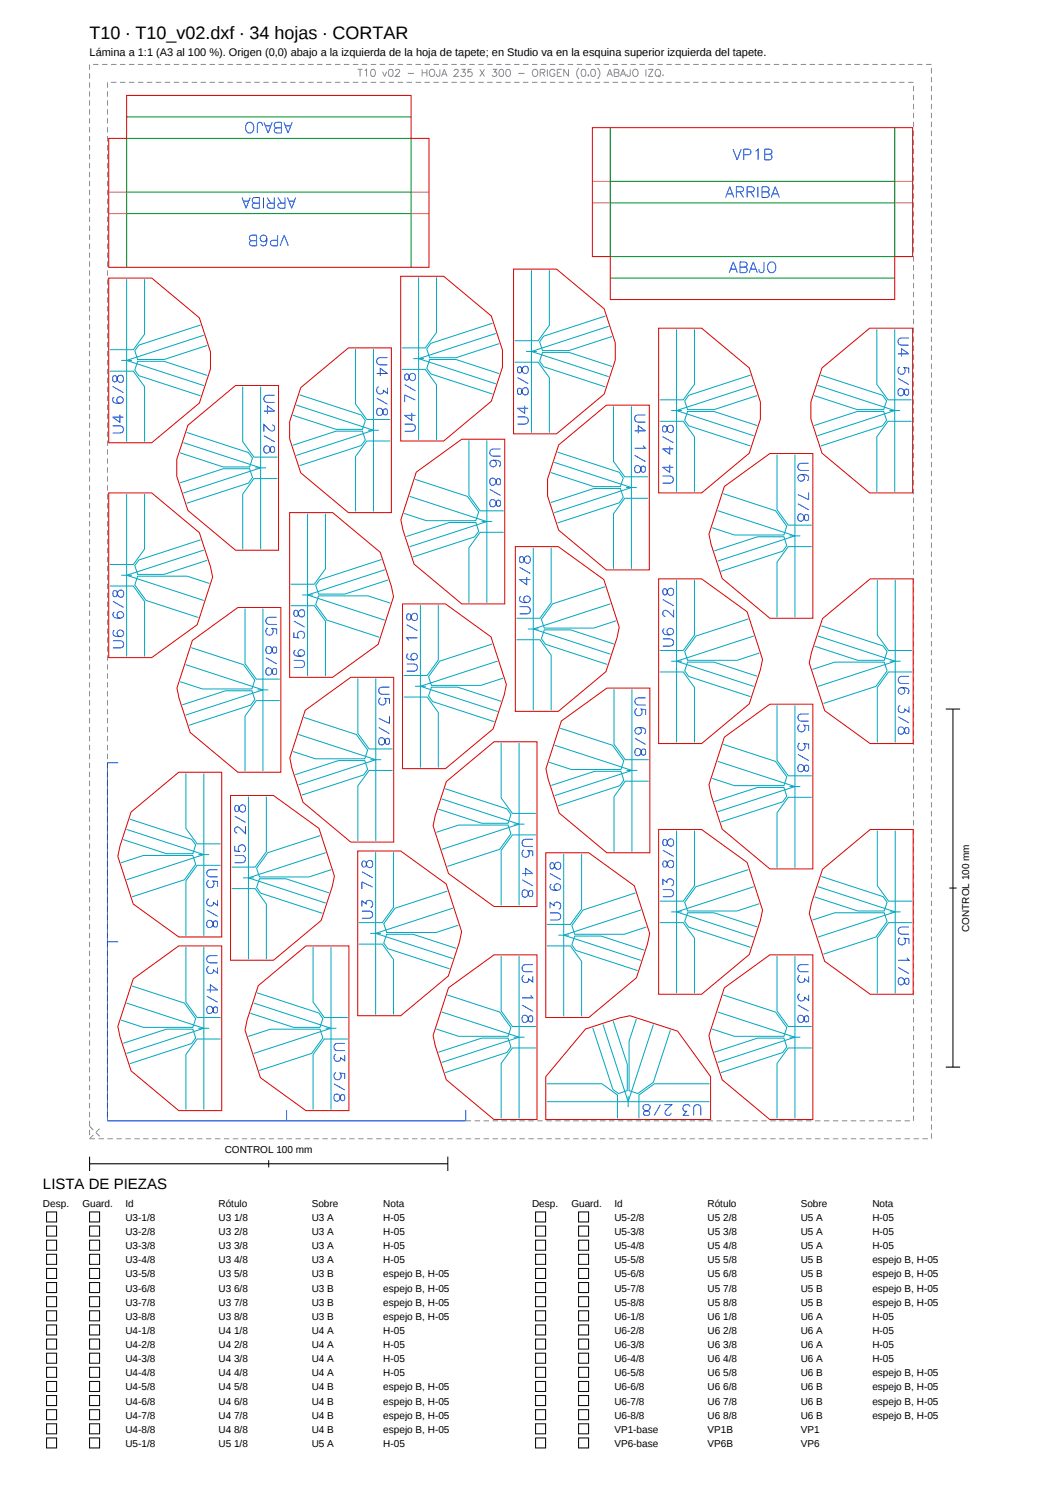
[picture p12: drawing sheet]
<svg xmlns="http://www.w3.org/2000/svg" width="297mm" height="420mm" viewBox="0 0 297 420" stroke-linecap="round" stroke-linejoin="round" font-family="sans-serif">
<path d="M25 318h235v-300h-235v300M25 318l3.5-3.5M25 314.5l3.5 3.5M30 313h225v-290h-225v290" fill="none" stroke="#8c8c8c" stroke-width=".28" stroke-dasharray="1.5 1" stroke-linecap="butt"/>
<g fill="none" stroke="#8c8c8c" stroke-width=".28">
<path d="M99.8 19.4h1.4M100.5 19.4v2M101.8 19.7l.5-.3v2M103.7 19.5a.65 .65 0 0 1 1 .2l.1 .5a.86 .86 0 0 1-.8 1.2 1.28 1.28 0 0 1-.3-1.9zM108.7 19.5a.65 .65 0 0 1 .9 .2l.1 .5a.86 .86 0 0 1-.7 1.2 1.28 1.28 0 0 1-.3-1.9zM110.4 19.8l.4-.4h.4l.3 .3-.2 .7-1 1h1.3M117.8 19.4v2M119.2 19.4v2M120.2 19.5a.94 .94 0 0 1 1.2 .9 .94 .94 0 0 1-1.2 .9l-.4-.7v-.5zM122.8 19.4l-.1 1.8-.3 .2-.4-.1-.2-.6M126.8 19.8l.4-.4h.3l.4 .3-.3 .7-.9 1h1.3M128.8 19.4h1l-.5 .7a.67 .67 0 0 1 .5 1.1 .67 .67 0 0 1-1.2-.2"/>
<path d="M131.6 19.4h-.9l-.1 .8a.71 .71 0 0 1 1.1 0 .71 .71 0 0 1-.2 1.1 .71 .71 0 0 1-1-.3M133.9 19.4l1.4 2M135.3 19.4l-1.4 2M137.5 19.4h1.1l-.6 .7a.67 .67 0 0 1 .5 1.1 .67 .67 0 0 1-1.1-.2M139.5 19.5a.65 .65 0 0 1 1 .2l.1 .5a.86 .86 0 0 1-.8 1.2 1.28 1.28 0 0 1-.3-1.9zM141.5 19.5a.65 .65 0 0 1 .9 .2l.1 .5a.86 .86 0 0 1-.8 1.2 1.28 1.28 0 0 1-.2-1.9zM149 19.5a.94 .94 0 0 1 1.1 .9 .94 .94 0 0 1-1.1 .9l-.4-.7v-.5zM152.8 19.4v2M154.9 19.8a.74 .74 0 0 0-.9-.4 .74 .74 0 0 0-.5 .7v.5a.72 .72 0 0 0 .7 .8 .72 .72 0 0 0 .7-.8h-.5M156.8 19.4h-1.3v2h1.3M158.7 19.4v2l-1.3-2v2M161.6 19a2.06 2.06 0 0 0 0 3"/>
<path d="M162.5 19.5a.65 .65 0 0 1 1 .2v.5a.86 .86 0 0 1-.7 1.2 1.28 1.28 0 0 1-.3-1.9zM165.2 19.5a.65 .65 0 0 1 .9 .2l.1 .5a.86 .86 0 0 1-.7 1.2 1.28 1.28 0 0 1-.3-1.9zM166.8 19a2.06 2.06 0 0 1 0 3M175.9 19.4l-.1 1.8-.3 .2-.3-.1-.2-.6M177 19.5a.94 .94 0 0 1 1.1 .9 .94 .94 0 0 1-1.1 .9l-.4-.7v-.5zM180.3 19.4v2M181 19.4h1.3l-1.3 2h1.3M183.3 19.5a.94 .94 0 0 1 1.1 .9 .94 .94 0 0 1-1.1 .9l-.4-.7 .1-.8zM106.8 20l.6 1.4 .5-1.4M113.8 20.5h1.7M117.8 20.3h1.4M123.3 21.4l.7-2 .8 2"/>
<path d="M123.5 20.7h1M144.7 20.5h1.7M150.8 20.3l1.1-.1 .2-.3-.1-.4-1.2-.1v2M151.5 20.3l.6 1.1M155.5 20.3h.8M164.3 21h-.2h.2l-.2 .4M169.5 21.4l.7-2 .8 2M169.7 20.7h1M171.5 20.3l1.2 .2 .1 .5-.5 .4h-.8v-2l1.2 .1v.6l-.4 .2M173.2 21.4l.7-2 .8 2M173.5 20.7h.9M183.7 21l.6 .5"/>
<path d="M185 21h.2z"/>
</g>
<g fill="none" stroke="#0040d9" stroke-width=".28">
<path d="M68.8 34.6a1.11 1.11 0 0 1 1.3-.4 1.11 1.11 0 0 1 .7 1.1 1.31 1.31 0 0 1-.3 1.4 1.31 1.31 0 0 1-1.4 .3 1.86 1.86 0 0 1-.3-2.4zM73.3 35.1a.79 .79 0 0 0-.9-1l-.4 .3-.2 .5v2.2M73.7 34.1l1.1 3 1.2-3M74.1 35.1h1.5M77.3 35.7l-.5 .2a.69 .69 0 0 0 0 1.1l1.8 .1v-3h-1.3a.79 .79 0 0 0-.8 .8 .79 .79 0 0 0 .8 .8h1.3M79.3 34.1l1.1 3 1.2-3M79.7 35.1h1.4M67.6 55.1l1.1 3 1.1-3M68 56.1h1.4M71.1 56.7l-.4 .2a.69 .69 0 0 0 0 1.1l1.7 .1v-3h-1.3a.79 .79 0 0 0-.7 .8 .79 .79 0 0 0 .7 .8h1.3M73.6 55.1v3M74.6 55.1l1 1.6"/>
<path d="M76.6 55.1v3l-1.8-.1a.69 .69 0 0 1 0-1.1l1.8-.2M77.6 55.1l1 1.6M79.6 55.1v3l-1.8-.1a.69 .69 0 0 1 0-1.1l1.8-.2M80.3 55.1l1.1 3 1.2-3M80.7 56.1h1.4M202.6 55.1l1.1-3 1.1 3M203 54.1h1.4M204.6 41.6l1.2 3 1.1-3M205.6 53.6l1.7-.2a.69 .69 0 0 0 0-1.1l-1.7-.2v3M206.6 53.6l1 1.5M207.6 43.2h1.3a.79 .79 0 0 0 .8-.8 .79 .79 0 0 0-.8-.8h-1.3v3M208.6 53.6l1.7-.2a.69 .69 0 0 0 0-1.1l-1.7-.2v3"/>
<path d="M209.6 53.6l1 1.5M210.9 42.2l.7-.6v3M211.6 52.1v3M212.7 53.6h1.3a.79 .79 0 0 1 .7 .8 .79 .79 0 0 1-.7 .7h-1.3v-3l1.7 .2a.69 .69 0 0 1 0 1.1l-.4 .2M213.5 43.1h1.3a.79 .79 0 0 1 .7 .8 .79 .79 0 0 1-.7 .7h-1.3v-3l1.7 .2a.69 .69 0 0 1 0 1.1l-.4 .2M215.3 55.1l1.1-3 1.2 3M215.7 54.1h1.4M70.3 67.2l-.4 .2a.69 .69 0 0 0 0 1.1l1.7 .1v-3h-1.3a.79 .79 0 0 0-.7 .8 .79 .79 0 0 0 .7 .8h1.3M74.5 66.6a.93 .93 0 0 1-1.3 .8 .93 .93 0 0 1-.4-1.4 .93 .93 0 0 1 1.5 .1 2.7 2.7 0 0 1-.2 2.4 .88 .88 0 0 1-1.3-.3M77.5 65.6v3h-1.3a.79 .79 0 0 1-.8-.7 .79 .79 0 0 1 .8-.8h1.3M78.2 68.6l1.1-3 1.2 3M203.6 76.1l1.1-3 1.1 3"/>
<path d="M204 75.1h1.4M206.6 74.6h1.2a.79 .79 0 0 1 .8 .8 .79 .79 0 0 1-.8 .7h-1.2v-3l1.7 .2a.69 .69 0 0 1 0 1.1l-.5 .2M209.1 76.1l1.2-3 1.1 3M209.6 75.1h1.4M213.3 73.1l-.2 2.8a.69 .69 0 0 1-1.1 0l-.2-.8M214.8 73.3a1.38 1.38 0 0 1 1.6 .5 1.38 1.38 0 0 1 0 1.6 1.1 1.1 0 0 1-1.3 .8 1.1 1.1 0 0 1-.8-1.2 1.82 1.82 0 0 1 .5-1.7zM108.2 99.9h-2.2a1.01 1.01 0 0 0-.9 1 1.01 1.01 0 0 0 .9 1h2.2M250.7 98.8h3l-2-1.4v2.1M253.7 94.4h-2.2a1.01 1.01 0 0 0-.9 1 1.01 1.01 0 0 0 .9 1h2.2M31.5 118.9h2.1a1.01 1.01 0 0 1 .9 1 1.01 1.01 0 0 1-.9 1h-2.1M31.5 107.9l3 1.7M31.6 105.1a1.13 1.13 0 0 0 .3 1.5l.6-.1 .1-.3a1.24 1.24 0 0 1 1.3-1.4 .99 .99 0 0 1 .6 1.3 .99 .99 0 0 1-1.3 .5l-.3-.3-.3-1a.61 .61 0 0 0-1-.2z"/>
<path d="M31.9 110.9a.88 .88 0 0 0-.3 1.3 2.32 2.32 0 0 0 2.7 0 .93 .93 0 0 0-.4-1.3 .93 .93 0 0 0-1.3 .6 .93 .93 0 0 0 .9 1.1M33.5 115.8v2.1l-2-1.4h3M73.7 114.8h3l-2-1.4v2.1M75.9 118.7l.5 .1 .3 .4-.2 .9a.68 .68 0 0 1-1 .1l-1.8-1.7v2M76.7 110.4h-2.2a1.01 1.01 0 0 0-.9 1 1.01 1.01 0 0 0 .9 1h2.2M105.2 104.3h3l-2-1.4v2.1M105.2 111.2l3 1.7M105.3 114.3a.9 .9 0 0 1 1-.2 .9 .9 0 0 1 .6 .8l.1 .5a.61 .61 0 0 0 1 .3 1.13 1.13 0 0 0-.3-1.5l-.5 .1-.2 .3a1.24 1.24 0 0 1-1.3 1.4l-.3-.1a1.39 1.39 0 0 1-.1-1.6zM105.7 108a1.02 1.02 0 0 0-.4 1.7 1.02 1.02 0 0 0 1.7-.3v-.4l1.2 .9v-1.6M113 118.4h2.1a1.01 1.01 0 0 1 .9 1 1.01 1.01 0 0 1-.9 1h-2.1M113 107.4l3 1.7M113.1 104.6a1.13 1.13 0 0 0 .3 1.5l.6-.1 .1-.3a1.24 1.24 0 0 1 1.3-1.4 .99 .99 0 0 1 .6 1.3 .99 .99 0 0 1-1.3 .5l-.3-.3-.3-1a.61 .61 0 0 0-1-.2z"/>
<path d="M115 115.3v2.1l-2-1.4h3M116 111.7l-3-1.4v2M144.5 116.4h2.1a1.01 1.01 0 0 1 .9 1 1.01 1.01 0 0 1-.9 1h-2.1M144.5 105.4l3 1.7M144.6 108.6a1.13 1.13 0 0 0 .3 1.5l.6-.1 .1-.3a1.24 1.24 0 0 1 1.3-1.4 .99 .99 0 0 1 .6 1.3 .99 .99 0 0 1-1.3 .5l-.3-.3-.3-1a.61 .61 0 0 0-1-.2zM144.6 102.6a1.13 1.13 0 0 0 .3 1.5l.6-.1 .1-.3a1.24 1.24 0 0 1 1.3-1.4 .99 .99 0 0 1 .6 1.3 .99 .99 0 0 1-1.3 .5l-.3-.3-.3-1a.61 .61 0 0 0-1-.2zM146.5 113.3v2.1l-2-1.4h3M180.2 115.9h-2.2a1.01 1.01 0 0 0-.9 1 1.01 1.01 0 0 0 .9 1h2.2M185.1 119.1a1.13 1.13 0 0 0 .3 1.5l.6-.1 .1-.3a1.24 1.24 0 0 1 1.3-1.4 .99 .99 0 0 1 .6 1.3 .99 .99 0 0 1-1.3 .5l-.3-.3-.3-1a.61 .61 0 0 0-1-.2zM250.7 105.7l3 1.7M250.8 108.8a.9 .9 0 0 1 1-.2 .9 .9 0 0 1 .6 .8l.1 .5a.61 .61 0 0 0 1 .3 1.13 1.13 0 0 0-.3-1.5l-.5 .1-.2 .3a1.24 1.24 0 0 1-1.3 1.4l-.3-.1a1.39 1.39 0 0 1-.1-1.6zM251.2 102.5a1.06 1.06 0 0 0-.4 1.6 1.06 1.06 0 0 0 1.6 .2 1.06 1.06 0 0 0 0-1.6l1.3 .1v1.4"/>
<path d="M73.7 121.7l3 1.7M73.8 124.8a.9 .9 0 0 1 1-.2 .9 .9 0 0 1 .6 .8l.1 .5a.61 .61 0 0 0 1 .3 1.13 1.13 0 0 0-.3-1.5l-.5 .1-.2 .3a1.24 1.24 0 0 1-1.3 1.4l-.3-.1a1.39 1.39 0 0 1-.1-1.6zM136.7 136.7l3 1.7M136.9 133.8a.9 .9 0 0 1 .9-.2 .9 .9 0 0 1 .6 .8l.2 .5a.61 .61 0 0 0 1 .3 1.13 1.13 0 0 0-.3-1.5l-.6 .1-.1 .3a1.24 1.24 0 0 1-1.3 1.4l-.3-.1a1.39 1.39 0 0 1-.1-1.6zM136.9 139.8a.9 .9 0 0 1 .9-.2 .9 .9 0 0 1 .6 .8l.2 .5a.61 .61 0 0 0 1 .3 1.13 1.13 0 0 0-.3-1.5l-.6 .1-.1 .3a1.24 1.24 0 0 1-1.3 1.4l-.3-.1a1.39 1.39 0 0 1-.1-1.6zM137.7 128.5a.93 .93 0 0 1 .8 1.3 .93 .93 0 0 1-1.4 .4 .93 .93 0 0 1 0-1.5 2.7 2.7 0 0 1 2.5 .2 .88 .88 0 0 1-.3 1.3M139.7 125.4h-2.1a1.01 1.01 0 0 0-.9 1 1.01 1.01 0 0 0 .9 1h2.1M177.2 120.3h3l-2-1.4v2.1M177.2 127.2l3 1.7M177.3 130.3a.9 .9 0 0 1 1-.2 .9 .9 0 0 1 .6 .8l.1 .5a.61 .61 0 0 0 1 .3 1.13 1.13 0 0 0-.3-1.5l-.5 .1-.2 .3a1.24 1.24 0 0 1-1.3 1.4l-.3-.1a1.39 1.39 0 0 1-.1-1.6zM179.6 124.4l.6 .8h-3M185 132.9h2.1a1.01 1.01 0 0 1 .9 1 1.01 1.01 0 0 1-.9 1h-2.1"/>
<path d="M185 121.9l3 1.7M187 129.8v2.1l-2-1.4h3M187 124.6v2.2l-2-1.5h3M223.7 132.5a.93 .93 0 0 1 .8 1.3 .93 .93 0 0 1-1.4 .4 .93 .93 0 0 1 0-1.5 2.7 2.7 0 0 1 2.5 .2 .88 .88 0 0 1-.3 1.3M225.7 129.4h-2.1a1.01 1.01 0 0 0-.9 1 1.01 1.01 0 0 0 .9 1h2.1M225.7 137.5v2l-3-1.4M145 158.4l3 1.7M145.2 155.6a1.13 1.13 0 0 0 .3 1.5l.5-.1 .2-.3a1.24 1.24 0 0 1 1.3-1.4 .99 .99 0 0 1 .5 1.3 .99 .99 0 0 1-1.3 .5l-.2-.3-.3-1a.61 .61 0 0 0-1-.2zM222.7 140.7l3 1.7M222.9 143.8a.9 .9 0 0 1 .9-.2 .9 .9 0 0 1 .6 .8l.2 .5a.61 .61 0 0 0 1 .3 1.13 1.13 0 0 0-.3-1.5l-.6 .1-.1 .3a1.24 1.24 0 0 1-1.3 1.4l-.3-.1a1.39 1.39 0 0 1-.1-1.6zM31.5 178.9h2.2a1.01 1.01 0 0 1 .8 1 1.01 1.01 0 0 1-.8 1h-2.2M31.5 167.9l3 1.7"/>
<path d="M31.7 165.1a1.13 1.13 0 0 0 .3 1.5l.5-.1 .2-.3a1.24 1.24 0 0 1 1.3-1.4 .99 .99 0 0 1 .5 1.3 .99 .99 0 0 1-1.3 .5l-.2-.3-.3-1a.61 .61 0 0 0-1-.2zM32 176.1a.88 .88 0 0 0-.3 1.2 2.32 2.32 0 0 0 2.7 0 .93 .93 0 0 0-.4-1.3 .93 .93 0 0 0-1.3 .6 .93 .93 0 0 0 .8 1.2M32 170.9a.88 .88 0 0 0-.3 1.3 2.32 2.32 0 0 0 2.7 0 .93 .93 0 0 0-.4-1.3 .93 .93 0 0 0-1.3 .6 .93 .93 0 0 0 .8 1.1M74.8 175.4a1.06 1.06 0 0 0-.4 1.5 1.06 1.06 0 0 0 1.6 .2 1.06 1.06 0 0 0-.1-1.6l1.3 .2v1.4M77.2 172.4h-2.1a1.01 1.01 0 0 0-.9 1 1.01 1.01 0 0 0 .9 1h2.1M82 176.6v1.4l1.3 .1a1.06 1.06 0 0 1 0-1.6 1.06 1.06 0 0 1 1.6 .2 1.06 1.06 0 0 1-.4 1.6M82 173.4l3 1.7M82.2 170.6a1.13 1.13 0 0 0 .3 1.5l.5-.1 .2-.3a1.24 1.24 0 0 1 1.3-1.4 .99 .99 0 0 1 .5 1.3 .99 .99 0 0 1-1.3 .5l-.2-.3-.3-1a.61 .61 0 0 0-1-.2zM113.5 174.4l3 1.7M113.7 171.6a1.13 1.13 0 0 0 .3 1.5l.5-.1 .2-.3a1.24 1.24 0 0 1 1.3-1.4 .99 .99 0 0 1 .5 1.3 .99 .99 0 0 1-1.3 .5l-.2-.3-.3-1a.61 .61 0 0 0-1-.2zM116.5 178.1h-3l.6 .7M145 169.4h2.2a1.01 1.01 0 0 1 .8 1 1.01 1.01 0 0 1-.8 1h-2.2"/>
<path d="M145.5 166.6a.88 .88 0 0 0-.3 1.2 2.32 2.32 0 0 0 2.7 0 .93 .93 0 0 0-.4-1.3 .93 .93 0 0 0-1.3 .6 .93 .93 0 0 0 .8 1.2M147 161.1v2.2l-2-1.5h3M185 178.4h2.2a1.01 1.01 0 0 1 .8 1 1.01 1.01 0 0 1-.8 1h-2.2M185 167.4l3 1.7M185.2 164.6a1.13 1.13 0 0 0 .3 1.5l.5-.1 .2-.3a1.24 1.24 0 0 1 1.3-1.4 .99 .99 0 0 1 .5 1.3 .99 .99 0 0 1-1.3 .5l-.2-.3-.3-1a.61 .61 0 0 0-1-.2zM185.5 175.6a.88 .88 0 0 0-.3 1.2 2.32 2.32 0 0 0 2.7 0 .93 .93 0 0 0-.4-1.3 .93 .93 0 0 0-1.3 .6 .93 .93 0 0 0 .8 1.2M188 170.3v2l-1.4-1.5a.9 .9 0 0 0-1.4-.1l-.2 .9 .3 .4 .4 .1M74.2 183.7l3 1.7M74.4 180.8a.9 .9 0 0 1 .9-.2 .9 .9 0 0 1 .6 .8l.2 .5a.61 .61 0 0 0 1 .3 1.13 1.13 0 0 0-.3-1.5l-.6 .1-.1 .3a1.24 1.24 0 0 1-1.3 1.4l-.3-.1a1.39 1.39 0 0 1-.1-1.6zM74.4 186.8a.9 .9 0 0 1 .9-.2 .9 .9 0 0 1 .6 .8l.2 .5a.61 .61 0 0 0 1 .3 1.13 1.13 0 0 0-.3-1.5l-.6 .1-.1 .3a1.24 1.24 0 0 1-1.3 1.4l-.3-.1a1.39 1.39 0 0 1-.1-1.6zM82 184.4h2.2a1.01 1.01 0 0 1 .8 1 1.01 1.01 0 0 1-.8 1h-2.2M82.5 181.6a.88 .88 0 0 0-.3 1.2 2.32 2.32 0 0 0 2.7 0 .93 .93 0 0 0-.4-1.3 .93 .93 0 0 0-1.3 .6 .93 .93 0 0 0 .8 1.2"/>
<path d="M106.3 194.9a1.06 1.06 0 0 0-.4 1.5 1.06 1.06 0 0 0 1.6 .2 1.06 1.06 0 0 0-.1-1.6l1.3 .2v1.4M108.7 191.9h-2.1a1.01 1.01 0 0 0-.9 1 1.01 1.01 0 0 0 .9 1h2.1M113.5 185.4h2.2a1.01 1.01 0 0 1 .8 1 1.01 1.01 0 0 1-.8 1h-2.2M114 182.6a.88 .88 0 0 0-.3 1.2 2.32 2.32 0 0 0 2.7 0 .93 .93 0 0 0-.4-1.3 .93 .93 0 0 0-1.3 .6 .93 .93 0 0 0 .8 1.2M177.8 197.9a1.06 1.06 0 0 0-.4 1.5 1.06 1.06 0 0 0 1.6 .2 1.06 1.06 0 0 0-.1-1.6l1.3 .2v1.4M180.2 194.9h-2.1a1.01 1.01 0 0 0-.9 1 1.01 1.01 0 0 0 .9 1h2.1M225.7 199.4h-2.1a1.01 1.01 0 0 0-.9 1 1.01 1.01 0 0 0 .9 1h2.1M251.3 197a1.02 1.02 0 0 0-.4 1.7 1.02 1.02 0 0 0 1.7-.3v-.4l1.1 .9v-1.6M251.7 192a.93 .93 0 0 1 .8 1.3 .93 .93 0 0 1-1.4 .4 .93 .93 0 0 1 0-1.5 2.7 2.7 0 0 1 2.5 .2 .88 .88 0 0 1-.3 1.3M253.7 188.9h-2.1a1.01 1.01 0 0 0-.9 1 1.01 1.01 0 0 0 .9 1h2.1M33 213h-3v100h100v-3M105.7 203.2l3 1.7"/>
<path d="M105.9 206.3a.9 .9 0 0 1 .9-.2 .9 .9 0 0 1 .6 .8l.2 .5a.61 .61 0 0 0 1 .3 1.13 1.13 0 0 0-.3-1.5l-.6 .1-.1 .3a1.24 1.24 0 0 1-1.3 1.4l-.3-.1a1.39 1.39 0 0 1-.1-1.6zM108.7 200v2l-3-1.4M177.2 206.2l3 1.7M177.5 209.2a.91 .91 0 0 1 1.4 .7l.2 .5a.61 .61 0 0 0 1 .3 1.13 1.13 0 0 0-.3-1.5l-.6 .1-.1 .3a1.24 1.24 0 0 1-1.3 1.4l-.3-.1a1.32 1.32 0 0 1 0-1.7zM178.2 203.2a.93 .93 0 0 1 .8 1.2 .93 .93 0 0 1-1.4 .4 .93 .93 0 0 1 0-1.5 2.7 2.7 0 0 1 2.5 .3 .88 .88 0 0 1-.3 1.3M222.7 210.7l3 1.7M222.9 213.8a.9 .9 0 0 1 .9-.2 .9 .9 0 0 1 .6 .8l.2 .5a.61 .61 0 0 0 1 .3 1.13 1.13 0 0 0-.3-1.5l-.6 .1-.1 .3a1.24 1.24 0 0 1-1.3 1.4l-.3-.1a1.39 1.39 0 0 1-.1-1.6zM223.3 202.4a1.06 1.06 0 0 0-.4 1.5 1.06 1.06 0 0 0 1.6 .2 1.06 1.06 0 0 0-.1-1.6l1.3 .2v1.4M223.3 207.5a1.06 1.06 0 0 0-.4 1.6 1.06 1.06 0 0 0 1.6 .2 1.06 1.06 0 0 0-.1-1.6l1.3 .1v1.4M250.7 200.2l3 1.7M250.9 203.3a.9 .9 0 0 1 .9-.2 .9 .9 0 0 1 .6 .8l.2 .5a.61 .61 0 0 0 1 .3 1.13 1.13 0 0 0-.3-1.5l-.6 .1-.1 .3a1.24 1.24 0 0 1-1.3 1.4l-.3-.1a1.39 1.39 0 0 1-.1-1.6zM65.5 238.9h2.2a1.01 1.01 0 0 1 .8 1 1.01 1.01 0 0 1-.8 1h-2.2"/>
<path d="M65.5 236.2v1.4l1.3 .2a1.06 1.06 0 0 1 0-1.6 1.06 1.06 0 0 1 1.6 .2 1.06 1.06 0 0 1-.4 1.5M65.5 227.9l3 1.7M65.7 225.1a1.13 1.13 0 0 0 .3 1.5l.5-.1 .2-.3a1.24 1.24 0 0 1 1.3-1.4 .99 .99 0 0 1 .5 1.3 .99 .99 0 0 1-1.3 .5l-.2-.3-.3-1a.61 .61 0 0 0-1-.2zM68.5 230.8v2l-1.4-1.5a.9 .9 0 0 0-1.4-.1l-.2 .9 .3 .4 .4 .1M146.3 237.4a1.06 1.06 0 0 0-.4 1.5 1.06 1.06 0 0 0 1.6 .2 1.06 1.06 0 0 0-.1-1.6l1.3 .2v1.4M148.7 234.4h-2.1a1.01 1.01 0 0 0-.9 1 1.01 1.01 0 0 0 .9 1h2.1M185 237.4l3 1.7M185.2 234.6a1.13 1.13 0 0 0 .3 1.5l.5-.1 .2-.3a1.24 1.24 0 0 1 1.3-1.4 .99 .99 0 0 1 .5 1.3 .99 .99 0 0 1-1.3 .5l-.2-.3-.3-1a.61 .61 0 0 0-1-.2zM57.7 254.2l3 1.7M57.9 257.3a.9 .9 0 0 1 .9-.2 .9 .9 0 0 1 .6 .8l.2 .5a.61 .61 0 0 0 1 .3 1.13 1.13 0 0 0-.3-1.5l-.6 .1-.1 .3a1.24 1.24 0 0 1-1.3 1.4l-.3-.1a1.39 1.39 0 0 1-.1-1.6zM58.3 245.9a1.06 1.06 0 0 0-.4 1.5 1.06 1.06 0 0 0 1.6 .2 1.06 1.06 0 0 0-.1-1.6l1.3 .2v1.4M58.3 251a1.02 1.02 0 0 0-.4 1.7 1.02 1.02 0 0 0 1.7-.3v-.4l1.1 .9v-1.6"/>
<path d="M60.7 242.9h-2.1a1.01 1.01 0 0 0-.9 1 1.01 1.01 0 0 0 .9 1h2.1M101 254.4h2.2a1.01 1.01 0 0 1 .8 1 1.01 1.01 0 0 1-.8 1h-2.2M101 253.1v-1.5l1.2 .8a1 1 0 0 1 1.4-.9 1 1 0 0 1 .3 1.6l-.4 .3M101 243.4l3 1.7M101.2 240.6a1.13 1.13 0 0 0 .3 1.5l.5-.1 .2-.3a1.24 1.24 0 0 1 1.3-1.4 .99 .99 0 0 1 .5 1.3 .99 .99 0 0 1-1.3 .5l-.2-.3-.3-1a.61 .61 0 0 0-1-.2zM104 247.7l-3-1.4v2M145.7 243.9h3l-2-1.4v2.2M145.7 245.7l3 1.7M145.9 248.8a.9 .9 0 0 1 .9-.2 .9 .9 0 0 1 .6 .8l.2 .5a.61 .61 0 0 0 1 .3 1.13 1.13 0 0 0-.3-1.5l-.6 .1-.1 .3a1.24 1.24 0 0 1-1.3 1.4l-.3-.1a1.39 1.39 0 0 1-.1-1.6zM153.5 254.9h2.2a1.01 1.01 0 0 1 .8 1 1.01 1.01 0 0 1-.8 1h-2.2M153.5 253.6v-1.5l1.2 .8a1 1 0 0 1 1.4-.9 1 1 0 0 1 .3 1.6l-.4 .3M153.5 243.9l3 1.7"/>
<path d="M153.7 241.1a1.13 1.13 0 0 0 .3 1.5l.5-.1 .2-.3a1.24 1.24 0 0 1 1.3-1.4 .99 .99 0 0 1 .5 1.3 .99 .99 0 0 1-1.3 .5l-.2-.3-.3-1a.61 .61 0 0 0-1-.2zM154 246.9a.88 .88 0 0 0-.3 1.3 2.32 2.32 0 0 0 2.7 0 .93 .93 0 0 0-.4-1.3 .93 .93 0 0 0-1.3 .6 .93 .93 0 0 0 .8 1.1M185 248.4h2.2a1.01 1.01 0 0 1 .8 1 1.01 1.01 0 0 1-.8 1h-2.2M185 247.1v-1.5l1.2 .8a1 1 0 0 1 1.4-.9 1 1 0 0 1 .3 1.6l-.4 .3M185.2 240.6a1.13 1.13 0 0 0 .3 1.5l.5-.1 .2-.3a1.24 1.24 0 0 1 1.3-1.4 .99 .99 0 0 1 .5 1.3 .99 .99 0 0 1-1.3 .5l-.2-.3-.3-1a.61 .61 0 0 0-1-.2zM253.7 258.9h-2.1a1.01 1.01 0 0 0-.9 1 1.01 1.01 0 0 0 .9 1h2.1M30 263h3M57.7 276.4h3l-2-1.4v2.2M57.7 278.2l3 1.7M58.3 269.9a1.02 1.02 0 0 0-.4 1.6 1.02 1.02 0 0 0 1.7-.2v-.4l1.1 .8v-1.5M60.7 266.9h-2.1a1.01 1.01 0 0 0-.9 1 1.01 1.01 0 0 0 .9 1h2.1M146.3 272.4a1.02 1.02 0 0 0-.4 1.6 1.02 1.02 0 0 0 1.7-.2v-.4l1.1 .8v-1.5"/>
<path d="M148.1 277.9l.6 .8h-3M148.7 269.4h-2.1a1.01 1.01 0 0 0-.9 1 1.01 1.01 0 0 0 .9 1h2.1M223.3 272.4a1.02 1.02 0 0 0-.4 1.6 1.02 1.02 0 0 0 1.7-.2v-.4l1.1 .8v-1.5M223.3 277.5a1.02 1.02 0 0 0-.4 1.7 1.02 1.02 0 0 0 1.7-.3v-.4l1.1 .9v-1.6M225.7 269.4h-2.1a1.01 1.01 0 0 0-.9 1 1.01 1.01 0 0 0 .9 1h2.1M250.7 270.2l3 1.7M250.9 273.3a.9 .9 0 0 1 .9-.2 .9 .9 0 0 1 .6 .8l.2 .5a.61 .61 0 0 0 1 .3 1.13 1.13 0 0 0-.3-1.5l-.6 .1-.1 .3a1.24 1.24 0 0 1-1.3 1.4l-.3-.1a1.39 1.39 0 0 1-.1-1.6zM251.3 261.9a1.06 1.06 0 0 0-.4 1.5 1.06 1.06 0 0 0 1.6 .2 1.06 1.06 0 0 0-.1-1.6l1.3 .2v1.4M253.1 267.4l.6 .8h-3M57.9 281.3a.9 .9 0 0 1 .9-.2 .9 .9 0 0 1 .6 .8l.2 .5a.61 .61 0 0 0 1 .3 1.13 1.13 0 0 0-.3-1.5l-.6 .1-.1 .3a1.24 1.24 0 0 1-1.3 1.4l-.3-.1a1.39 1.39 0 0 1-.1-1.6zM93.8 294.4a1.02 1.02 0 0 0-.4 1.6 1.02 1.02 0 0 0 1.7-.2v-.4l1.1 .8v-1.5M93.8 299.5a1.06 1.06 0 0 0-.4 1.6 1.06 1.06 0 0 0 1.6 .2 1.06 1.06 0 0 0-.1-1.6l1.3 .1v1.4"/>
<path d="M96.2 291.4h-2.1a1.01 1.01 0 0 0-.9 1 1.01 1.01 0 0 0 .9 1h2.1M145.7 280.7l3 1.7M145.9 283.8a.9 .9 0 0 1 .9-.2 .9 .9 0 0 1 .6 .8l.2 .5a.61 .61 0 0 0 1 .3 1.13 1.13 0 0 0-.3-1.5l-.6 .1-.1 .3a1.24 1.24 0 0 1-1.3 1.4l-.3-.1a1.39 1.39 0 0 1-.1-1.6zM222.7 280.7l3 1.7M222.9 283.8a.9 .9 0 0 1 .9-.2 .9 .9 0 0 1 .6 .8l.2 .5a.61 .61 0 0 0 1 .3 1.13 1.13 0 0 0-.3-1.5l-.6 .1-.1 .3a1.24 1.24 0 0 1-1.3 1.4l-.3-.1a1.39 1.39 0 0 1-.1-1.6zM80 310v3M93.2 302.7l3 1.7M93.4 305.8a.9 .9 0 0 1 .9-.2 .9 .9 0 0 1 .6 .8l.2 .5a.61 .61 0 0 0 1 .3 1.13 1.13 0 0 0-.3-1.5l-.6 .1-.1 .3a1.24 1.24 0 0 1-1.3 1.4l-.3-.1a1.39 1.39 0 0 1-.1-1.6zM179.6 308.8a1.07 1.07 0 0 1 1.2-.3 1.07 1.07 0 0 1 .7 1 1.38 1.38 0 0 1-1.4 .8 .61 .61 0 0 0-.3 1 1.13 1.13 0 0 0 1.5-.3l-.1-.5-.3-.2a1.24 1.24 0 0 1-1.4-1.3zM184.3 308.5l-1.7 3M185.5 308.5h2l-1.4 1.4a.9 .9 0 0 0-.2 1.4l.9 .2 .4-.3 .1-.4M192.6 309a1.02 1.02 0 0 0-1.6-.3 1.02 1.02 0 0 0 .2 1.6h.4l-.8 1.2h1.5"/>
<path d="M193.6 311.5v-2.2a1.01 1.01 0 0 1 1-.8 1.01 1.01 0 0 1 1 .8v2.2"/>
</g>
<g fill="none" stroke="#00a6bf" stroke-width=".28">
<path d="M35.4 77.9v19.7M40.4 77.9v15.4l-3.2 4.3h-1.8M116.9 77.4v19.7M121.9 77.4v15.4l-3.2 4.3h-1.8M148.4 75.4v19.7M153.4 75.4v15.4l-3.2 4.3h-1.8M30.7 97.6h4.7M35.4 97.6v3M56 90.8l-17.2 5.6-1.2 1.5 .8 2.5h7.4l12.1-3.9M56.9 93.6l-21.5 7M99.3 97.4v15.4l3.1 4.3h1.9M104.3 97.4v19.7"/>
<path d="M112.2 97.1h4.7M116.9 97.1v3M119.7 99.2l-2.8 .9M137.5 90.3l-17.2 5.6-1.2 1.5 .6 1.8M138.4 93.1l-18.7 6.1M139.4 96l-12.1 3.9h-7.4l-.2-.7M143.7 95.1h4.7M146.9 98.1h3M148.4 95.1v3M148.4 98.1v3M148.4 98.1l21.5 7.1M151.2 97.2l-2.8 .9"/>
<path d="M169 88.3l-17.2 5.6-1.2 1.5 .6 1.8M169.9 91.1l-18.7 6.1M170.9 94l-12.1 3.9h-7.4l-.2-.7M188.9 91.9v19.7M193.9 91.9v15.4l-3.2 4.3h-1.8M244.8 91.9v15.4l3.1 4.3h1.9M249.8 91.9v19.7M30.7 103.6h4.7M33.9 100.6h3M35.4 100.6v3M35.4 103.6h1.8l3.2 4.4v15.3M35.4 103.6v19.7"/>
<path d="M35.4 100.6l21.5 7.1M57.9 104.8l-12.1-3.9h-7.4l-.8 2.5 1.2 1.5 17.2 5.6M67.8 107.9v15.4l3.1 4.3h1.9M72.8 107.9v19.7M82.7 113.1l21.6 7M83.6 110.3l17.2 5.6 1.2 1.5-.8 2.5h-7.4l-12.1-3.9M104.3 117.1v3M104.3 117.1h4.7M112.2 103.1h4.7M115.4 100.1h3M116.9 100.1v3M116.9 103.1h1.8l3.2 4.4v15.3"/>
<path d="M116.9 103.1v19.7M116.9 100.1l21.5 7.1M139.4 104.3l-12.1-3.9h-7.4l-.8 2.5 1.2 1.5 17.2 5.6M143.7 101.1h4.7M148.4 101.1h1.8l3.2 4.4v15.3M148.4 101.1v19.7M170.9 102.3l-12.1-3.9h-7.4l-.8 2.5 1.2 1.5 17.2 5.6M171.3 113.4v15.4l3.1 4.3h1.9M176.3 113.4v19.7M184.2 117.6h4.7M184.2 111.6h4.7M187.4 114.6h3"/>
<path d="M188.9 117.6h1.8l3.2 4.4v15.3M188.9 114.6v3M188.9 111.6v3M188.9 117.6v19.7M188.9 114.6l2.8 1M191.7 115.6l-.6 1.8 1.2 1.5 17.2 5.6M191.7 115.6l.2-.7h7.4l12.1 3.9M191.7 115.6l18.7 6.1M191.7 113.7l-2.8 .9M209.5 104.8l-17.2 5.6-1.2 1.5 .6 1.8M210.4 107.6l-18.7 6.1M211.4 110.5l-12.1 3.9h-7.4l-.2-.7"/>
<path d="M227.2 118.8l12.1-3.9h7.4l.8 2.5-1.2 1.5-17.2 5.6M228.2 107.6l21.6 7M229.1 104.8l17.2 5.6 1.2 1.5-.8 2.5h-7.4l-12.1-3.9M248.3 114.6h3M249.8 117.6h-1.9l-3.1 4.4v15.3M249.8 114.6v3M249.8 111.6v3M249.8 117.6h4.7M249.8 111.6h4.7M249.8 117.6v19.7M249.8 114.6l-21.6 7.1M35.4 137.9v19.7"/>
<path d="M40.4 137.9v15.4l-3.2 4.3h-1.8M50.2 134.8l12.1-3.9h7.4l.8 2.5-1.2 1.5-17.2 5.6M51.2 123.6l21.6 7M52.1 120.8l17.2 5.6 1.2 1.5-.8 2.5h-7.4l-12.1-3.9M71.3 130.6h3M72.8 127.6v3M72.8 130.6v3M72.8 133.6h-1.9l-3.1 4.4v15.3M72.8 133.6v19.7M72.8 127.6h4.7M72.8 130.6l-21.6 7.1M72.8 133.6h4.7"/>
<path d="M81.7 124.3l12.1-3.9h7.4l.8 2.5-1.2 1.5-17.2 5.6M102.8 120.1h3M104.3 120.1v3M104.3 123.1h-1.9l-3.1 4.4v15.3M104.3 123.1v19.7M104.3 120.1l-21.6 7.1M104.3 123.1h4.7M114.3 138.6l21.6 7M115.9 133.9l14.6 4.7 3.1 4.3-.8 2.5h-13.8l-6.2-2M130.9 122.9v15.4l3.1 4.3h1.9M135.9 122.9v19.7M154.7 129.1l21.6 7"/>
<path d="M155.6 126.3l17.2 5.6 1.2 1.5-.8 2.5h-7.4l-12.1-3.9M174.8 136.1h3M176.3 133.1v3M176.3 136.1v3M176.3 139.1h-1.9l-3.1 4.4v15.3M176.3 139.1v19.7M176.3 133.1h4.7M176.3 136.1l-21.6 7.1M176.3 139.1h4.7M201.9 137.9l14.6 4.7 3.1 4.3-.8 2.5h-13.8l-6.2-2M216.9 126.9v15.4l3.1 4.3h1.9M221.9 126.9v19.7"/>
<path d="M30.7 157.6h4.7M35.4 157.6v3M56 150.8l-17.2 5.6-1.2 1.5 .8 2.5h7.4l12.1-3.9M56.9 153.6l-21.5 7M85.9 143.4v19.7M90.9 143.4v15.4l-3.2 4.3h-1.8M106.5 156.3l-17.2 5.6-1.2 1.5 .8 2.5h7.4l12.1-3.9M107.4 159.1l-21.5 7M113.4 149.8l12.1-3.9h7.3l.8 2.5-1.1 1.5-17.2 5.6M134.4 145.6h3M135.9 148.6h-1.9l-3.1 4.4v15.3M135.9 145.6v3"/>
<path d="M135.9 142.6v3M135.9 148.6v19.7M135.9 145.6l-21.6 7.1M135.9 148.6h4.7M135.9 142.6h4.7M148.9 152.9v19.7M153.7 140.3l12.1-3.9h7.4l.8 2.5-1.2 1.5-17.2 5.6M153.9 152.9v15.4l-3.2 4.3h-1.8M199.4 153.8l12.1-3.9h7.3l.8 2.5-1.1 1.5-17.2 5.6M200.3 142.6l21.6 7M220.4 149.6h3M221.9 152.6h-1.9l-3.1 4.4v15.3"/>
<path d="M221.9 149.6v3M221.9 146.6v3M221.9 152.6v19.7M221.9 149.6l-21.6 7.1M221.9 152.6h4.7M221.9 146.6h4.7M30.7 163.6h4.7M33.9 160.6h3M35.4 160.6v3M35.4 163.6h1.8l3.2 4.4v15.3M35.4 163.6v19.7M35.4 160.6l21.5 7.1"/>
<path d="M58.5 162.9l-6.3-2h-13.8l-.8 2.5 3.2 4.3 14.6 4.7M68.4 169.9v15.4l3.1 4.3h1.9M73.4 169.9v19.7M81.2 163.1h4.7M81.2 169.1h4.7M84.4 166.1h3M85.9 163.1v3M85.9 166.1v3M85.9 169.1h1.8l3.2 4.4v15.3M85.9 169.1v19.7M85.9 166.1l21.5 7.1M109 168.4l-6.3-2h-13.8l-.8 2.5 3.2 4.3 14.6 4.7"/>
<path d="M117.4 168.9v19.7M122.4 168.9v15.4l-3.2 4.3h-1.8M137.4 179.9l-14.6 4.7-3.2 4.3 .8 2.5h13.8l6.3-2M144.2 178.6h4.7M144.2 172.6h4.7M147.4 175.6h3M148.9 178.6h1.8l3.2 4.4v15.3M148.9 175.6v3M148.9 172.6v3M148.9 178.6v19.7M148.9 175.6l2.8 1M151.7 176.6l-.6 1.8 1.2 1.5 17.2 5.6"/>
<path d="M151.7 176.6l.2-.7h7.4l12.1 3.9M151.7 176.6l18.7 6.1M168.9 163.9l-14.6 4.7-3.2 4.3 .8 2.5h13.8l6.3-2M170.4 168.6l-21.5 7M188.9 161.9v19.7M193.9 161.9v15.4l-3.2 4.3h-1.8M208.9 172.9l-14.6 4.7-3.2 4.3 .6 1.8M210.4 177.6l-18.7 6.1M228.3 177.6l21.6 7M229.3 174.8l17.2 5.6 1.1 1.5-.8 2.5h-7.3l-12.1-3.9M244.9 161.9v15.4l3.1 4.3h1.9M249.9 161.9v19.7"/>
<path d="M50.9 196.8l12.1-3.9h7.3l.8 2.5-1.1 1.5-17.2 5.6M51.8 185.6l21.6 7M53.4 180.9l14.6 4.7 3.1 4.3-.8 2.5h-13.8l-6.2-2M71.9 192.6h3M73.4 195.6h-1.9l-3.1 4.4v15.3M73.4 192.6v3M73.4 189.6v3M73.4 195.6v19.7M73.4 192.6l-21.6 7.1M73.4 195.6h4.7M73.4 189.6h4.7M99.9 189.4v15.4l3.1 4.3h1.9"/>
<path d="M104.9 189.4v19.7M112.7 194.6h4.7M112.7 188.6h4.7M115.9 191.6h3M117.4 194.6h1.8l3.2 4.4v15.3M117.4 191.6v3M117.4 188.6v3M117.4 194.6v19.7M117.4 191.6l21.5 7.1M138.9 184.6l-21.5 7M139.9 195.8l-12.1-3.9h-7.4l-.8 2.5 1.2 1.5 17.2 5.6M171.4 192.4v15.4l3.1 4.3h1.9"/>
<path d="M176.4 192.4v19.7M184.2 187.6h4.7M184.2 181.6h4.7M187.4 184.6h3M188.9 187.6h1.8l3.2 4.4v15.3M188.9 184.6v3M188.9 181.6v3M188.9 187.6v19.7M188.9 184.6l21.5 7.1M191.7 183.7l-2.8 .9M211.4 188.8l-12.1-3.9h-7.4l-.8 2.5 1.2 1.5 17.2 5.6M212 182.4l-6.3 2h-13.8l-.2-.7"/>
<path d="M216.9 196.9v15.4l3.1 4.3h1.9M221.9 196.9v19.7M226.8 186.9l6.2-2h13.8l.8 2.5-3.1 4.3-14.6 4.7M248.4 184.6h3M249.9 181.6v3M249.9 184.6v3M249.9 187.6h-1.9l-3.1 4.4v15.3M249.9 187.6v19.7M249.9 187.6h4.7M249.9 181.6h4.7M249.9 184.6l-21.6 7.1M51.9 215.9v15.4l3.1 4.3h1.9"/>
<path d="M56.9 215.9v19.7M81.8 209.9l6.2 2h13.8l.2-.7M82.4 216.3l12.1-3.9h7.3l.8 2.5-1.1 1.5-17.2 5.6M83.3 205.1l18.7 6.1M84.9 200.4l14.6 4.7 3.1 4.3-.6 1.8M102 211.2l2.9 .9M103.4 212.1h3M104.9 215.1h-1.9l-3.1 4.4v15.3M104.9 212.1v3M104.9 209.1v3M104.9 215.1h4.7M104.9 215.1v19.7"/>
<path d="M104.9 212.1l-21.6 7.1M104.9 209.1h4.7M139.9 207.4v15.4l3.1 4.3h1.9M144.9 207.4v19.7M153.9 219.3l12.1-3.9h7.3l.8 2.5-1.1 1.5-17.2 5.6M154.8 208.1l21.6 7M156.4 203.4l14.6 4.7 3.1 4.3-.8 2.5h-13.8l-6.2-2M174.9 215.1h3M176.4 218.1h-1.9l-3.1 4.4v15.3M176.4 215.1v3M176.4 212.1v3M176.4 218.1v19.7"/>
<path d="M176.4 215.1l-21.6 7.1M176.4 218.1h4.7M176.4 212.1h4.7M200.3 212.6l21.6 7M201.9 207.9l14.6 4.7 3.1 4.3-.8 2.5h-13.8l-6.2-2M220.4 219.6h3M221.9 219.6v3M221.9 216.6v3M221.9 219.6l-21.6 7.1M221.9 216.6h4.7M35.3 231.6l21.6 7M36.3 228.8l17.2 5.6 1.1 1.5-.8 2.5h-7.3l-12.1-3.9"/>
<path d="M55.4 238.6h3M56.9 235.6v3M56.9 238.6v3M56.9 235.6h4.7M56.9 238.6l-21.6 7.1M69.4 222.4v19.7M74.4 222.4v15.4l-3.2 4.3h-1.8M89.4 233.4l-14.6 4.7-3.2 4.3 .8 2.5h13.8l6.3-2M90.9 238.1l-21.5 7M104.9 237.9v19.7M109.9 237.9v15.4l-3.2 4.3h-1.8M121.8 232.4l6.2-2h13.8l.8 2.5-3.1 4.3-14.6 4.7"/>
<path d="M122.4 226l12.1 3.9h7.3l.2-.7M123.3 223.1l18.7 6.1M124.3 220.3l17.2 5.6 1.1 1.5-.6 1.8M142 229.2l2.9 .9M143.4 230.1h3M144.9 227.1v3M144.9 230.1v3M144.9 233.1h-1.9l-3.1 4.4v15.3M144.9 233.1v19.7M144.9 227.1h4.7M144.9 230.1l-21.6 7.1M144.9 233.1h4.7"/>
<path d="M157.4 238.4v19.7M162.4 238.4v15.4l-3.2 4.3h-1.8M188.9 231.9v19.7M193.9 231.9v15.4l-3.2 4.3h-1.8M199.4 223.8l12.1-3.9h7.3l.8 2.5-1.1 1.5-17.2 5.6M221.9 222.6h-1.9l-3.1 4.4v15.3M221.9 222.6v19.7M221.9 222.6h4.7M244.9 231.9v15.4l3.1 4.3h1.9M249.9 231.9v19.7M33.8 240.9l6.2-2h13.8l.8 2.5-3.1 4.3-14.6 4.7M56.9 241.6h-1.9l-3.1 4.4v15.3"/>
<path d="M56.9 241.6v19.7M56.9 241.6h4.7M64.7 248.1h4.7M64.7 242.1h4.7M67.9 245.1h3M69.4 248.1h1.8l3.2 4.4v15.3M69.4 245.1v3M69.4 242.1v3M69.4 248.1v19.7M69.4 245.1l21.5 7.1M91.9 249.3l-12.1-3.9h-7.4l-.8 2.5 1.2 1.5 17.2 5.6M100.2 257.6h4.7"/>
<path d="M104.9 257.6v3M124.9 248.9l-14.6 4.7-3.2 4.3 .8 2.5h13.8l6.3-2M126.4 253.6l-21.5 7M152.7 258.1h4.7M157.4 258.1v3M177.4 249.4l-14.6 4.7-3.2 4.3 .8 2.5h13.8l6.3-2M178.9 254.1l-21.5 7M184.2 257.6h4.7M184.2 251.6h4.7M187.4 254.6h3M188.9 251.6v3M188.9 254.6v3"/>
<path d="M188.9 257.6h1.8l3.2 4.4v15.3M188.9 257.6v19.7M188.9 254.6l21.5 7.1M208.9 242.9l-14.6 4.7-3.2 4.3 .8 2.5h13.8l6.3-2M210.4 247.6l-21.5 7M211.4 258.8l-12.1-3.9h-7.4l-.8 2.5 1.2 1.5 17.2 5.6M226.8 256.9l6.2-2h13.8l.8 2.5-3.1 4.3-14.6 4.7M228.3 247.6l21.6 7M229.3 244.8l17.2 5.6 1.1 1.5-.8 2.5h-7.3l-12.1-3.9M248.4 254.6h3M249.9 251.6v3M249.9 254.6v3"/>
<path d="M249.9 257.6h-1.9l-3.1 4.4v15.3M249.9 257.6h4.7M249.9 251.6h4.7M249.9 257.6v19.7M249.9 254.6l-21.6 7.1M36.9 275.4l14.6 4.7 3.1 4.3-.8 2.5h-13.8l-6.2-2M51.9 264.4v15.4l3.1 4.3h1.9M56.9 264.4v19.7M71.8 277.3l17.2 5.6 1.1 1.5-.8 2.5h-7.3l-12.1-3.9M87.4 264.4v15.4l3.1 4.3h1.9M92.4 264.4v19.7M100.2 263.6h4.7"/>
<path d="M103.4 260.6h3M104.9 260.6v3M104.9 263.6h1.8l3.2 4.4v15.3M104.9 263.6v19.7M104.9 260.6l21.5 7.1M124.9 277.9l14.6 4.7 3.1 4.3-.8 2.5h-13.8l-6.2-2M127.4 264.8l-12.1-3.9h-7.4l-.8 2.5 1.2 1.5 17.2 5.6M139.9 266.9v15.4l3.1 4.3h1.9M144.9 266.9v19.7M152.7 264.1h4.7M155.9 261.1h3M157.4 261.1v3"/>
<path d="M157.4 264.1h1.8l3.2 4.4v15.3M157.4 264.1v19.7M157.4 261.1l21.5 7.1M179.9 265.3l-12.1-3.9h-7.4l-.8 2.5 1.2 1.5 17.2 5.6M201.9 277.9l14.6 4.7 3.1 4.3-.8 2.5h-13.8l-6.2-2M216.9 266.9v15.4l3.1 4.3h1.9M221.9 266.9v19.7M34.4 291.3l12.1-3.9h7.3l.8 2.5-1.1 1.5-17.2 5.6M35.3 280.1l21.6 7M55.4 287.1h3M56.9 284.1v3M56.9 287.1v3"/>
<path d="M56.9 290.1h-1.9l-3.1 4.4v15.3M56.9 290.1v19.7M56.9 284.1h4.7M56.9 287.1l-21.6 7.1M56.9 290.1h4.7M69.3 289.4l6.2-2h13.8l.8 2.5-3.1 4.3-14.6 4.7M70.8 280.1l21.6 7M90.9 287.1h3M92.4 290.1h-1.9l-3.1 4.4v15.3M92.4 287.1v3M92.4 284.1v3M92.4 284.1h4.7"/>
<path d="M92.4 290.1h4.7M92.4 290.1v19.7M92.4 287.1l-21.6 7.1M122.4 293.8l12.1-3.9h7.3l.8 2.5-1.1 1.5-17.2 5.6M123.3 282.6l21.6 7M143.4 289.6h3M144.9 286.6v3M144.9 289.6v3M144.9 292.6h-1.9l-3.1 4.4v15.3M144.9 292.6v19.7M144.9 286.6h4.7M144.9 289.6l-21.6 7.1"/>
<path d="M144.9 292.6h4.7M168.3 286.1l7.1 21.5M171.2 285.1l3.9 12.1v7.4l-2.5 .8-1.5-1.2-5.6-17.2M177.6 284.5l-2 6.3v13.8l2.5 .8 4.3-3.2 4.7-14.6M182.4 286.1l-7 21.5M199.4 293.8l12.1-3.9h7.3l.8 2.5-1.1 1.5-17.2 5.6M200.3 282.6l21.6 7M220.4 289.6h3M221.9 286.6v3M221.9 289.6v3M221.9 292.6h-1.9l-3.1 4.4v15.3M221.9 286.6h4.7"/>
<path d="M221.9 292.6h4.7M221.9 292.6v19.7M221.9 289.6l-21.6 7.1M152.7 302.6h15.3l4.4 3.2v1.8M152.7 307.6h19.7M172.4 307.6h3M172.4 307.6v4.7M175.4 307.6h3M175.4 306.1v3M178.4 307.6h19.7M178.4 307.6v4.7M198.1 302.6h-15.4l-4.3 3.2v1.8"/>
</g>
<g fill="none" stroke="#d90000" stroke-width=".28">
<path d="M35.4 26.6h79.4v12h5v36h-89.4v-36h5zM165.4 35.6h89.4v36h-5v12h-79.4v-12h-5zM30.4 77.6h12l13.3 11.1 3.1 9.5v4.8l-3.1 9.5-13.3 11.1h-12zM111.9 77.1h12l13.3 11.1 3.1 9.5v4.8l-3.1 9.5-13.3 11.1h-12zM143.4 75.1h12l13.3 11.1 3.1 9.5v4.8l-3.1 9.5-13.3 11.1h-12zM183.9 91.6h12l13.3 11.1 3.1 9.5v4.8l-3.1 9.5-13.3 11.1h-12zM52.5 118.7l13.3-11.1h12v46h-12l-13.3-11.1-3.1-9.5v-4.8zM84 108.2l13.3-11.1h12v46h-12l-13.3-11.1-3.1-9.5v-4.8zM229.5 102.7l13.3-11.1h12v46h-12l-13.3-11.1-3.1-9.5v-4.8zM30.4 137.6h12l13.3 11.1 3.1 9.5 .6 2.9-4.3 13.3-12.7 9.2h-12zM116.2 131.8l12.7-9.2h12v46h-12l-13.3-11.1-3.1-9.5-.6-2.9zM156 124.2l13.3-11.1h12v46h-12l-13.3-11.1-3.1-9.5v-4.8z"/>
<path d="M202.2 135.8l12.7-9.2h12v46h-12l-13.3-11.1-3.1-9.5-.6-2.9zM80.9 143.1h12l13.3 11.1 3.1 9.5 .6 2.9-4.3 13.3-12.7 9.2h-12zM143.9 152.6h12l12.7 9.2 4.3 13.3-.6 2.9-3.1 9.5-13.3 11.1h-12zM53.7 178.8l12.7-9.2h12v46h-12l-13.3-11.1-3.1-9.5-.6-2.9zM112.4 168.6h12l12.7 9.2 4.3 13.3-.6 2.9-3.1 9.5-13.3 11.1h-12zM183.9 161.6h12l12.7 9.2 4.3 13.3-.6 2.9-3.1 9.5-13.3 11.1h-12zM229.6 172.7l13.3-11.1h12v46h-12l-12.7-9.2-4.3-13.3 .6-2.9zM85.2 198.3l12.7-9.2h12v46h-12l-13.3-11.1-3.1-9.5-.6-2.9zM124.6 218.2l13.3-11.1h12v46h-12l-12.7-9.2-4.3-13.3 .6-2.9zM156.7 201.3l12.7-9.2h12v46h-12l-13.3-11.1-3.1-9.5-.6-2.9zM202.2 205.8l12.7-9.2h12v46h-12l-13.3-11.1-3.1-9.5-.6-2.9zM36.6 226.7l13.3-11.1h12v46h-12l-12.7-9.2-4.3-13.3 .6-2.9z"/>
<path d="M64.4 222.1h12l12.7 9.2 4.3 13.3-.6 2.9-3.1 9.5-13.3 11.1h-12zM99.9 237.6h12l12.7 9.2 4.3 13.3-.6 2.9-3.1 9.5-13.3 11.1h-12zM152.4 238.1h12l12.7 9.2 4.3 13.3-.6 2.9-3.1 9.5-13.3 11.1h-12zM183.9 231.6h12l12.7 9.2 4.3 13.3-.6 2.9-3.1 9.5-13.3 11.1h-12zM229.6 242.7l13.3-11.1h12v46h-12l-12.7-9.2-4.3-13.3 .6-2.9zM37.2 273.3l12.7-9.2h12v46h-12l-13.3-11.1-3.1-9.5-.6-2.9zM72.1 275.2l13.3-11.1h12v46h-12l-12.7-9.2-4.3-13.3 .6-2.9zM125.2 275.8l12.7-9.2h12v46h-12l-13.3-11.1-3.1-9.5-.6-2.9zM202.2 275.8l12.7-9.2h12v46h-12l-13.3-11.1-3.1-9.5-.6-2.9zM163.5 287.3l9.5-3.1 2.9-.6 13.3 4.3 9.2 12.7v12h-46v-12z"/>
</g>
<path d="M35.4 32.6h79.4M170.4 35.6v36h79.4v-36M35.4 59.6h79.4M35.4 53.6h79.4M170.4 50.6h79.4M170.4 56.6h79.4M35.4 74.6v-36h79.4v36M170.4 77.6h79.4" fill="none" stroke="#008c00" stroke-width=".28"/>
<path d="M30.4 59.6h5M30.4 53.6h5M114.8 59.6h5M114.8 53.6h5M165.4 50.6h5M165.4 56.6h5M249.8 50.6h5M249.8 56.6h5" fill="none" stroke="#c0c" stroke-width=".28"/>
<path d="M264 198h4M266 198v100M265 248h2M264 298h4M25 325h100M25 323v4M75 324v2M125 323v4" fill="none" stroke="#000" stroke-width=".3"/>
<g fill="none" stroke="#000" stroke-width=".28">
<path d="M13 338.4h2.8v2.8h-2.8zM25 338.4h2.8v2.8h-2.8zM149.5 338.4h2.8v2.8h-2.8zM161.5 338.4h2.8v2.8h-2.8zM13 342.4h2.8v2.8h-2.8zM13 346.3h2.8v2.8h-2.8zM13 350.3h2.8v2.8h-2.8zM13 354.2h2.8v2.8h-2.8zM13 358.2h2.8v2.8h-2.8zM25 342.4h2.8v2.8h-2.8zM25 346.3h2.8v2.8h-2.8zM25 350.3h2.8v2.8h-2.8z"/>
<path d="M25 354.2h2.8v2.8h-2.8zM25 358.2h2.8v2.8h-2.8zM149.5 342.4h2.8v2.8h-2.8zM149.5 346.3h2.8v2.8h-2.8zM149.5 350.3h2.8v2.8h-2.8zM149.5 354.2h2.8v2.8h-2.8zM149.5 358.2h2.8v2.8h-2.8zM161.5 342.4h2.8v2.8h-2.8zM161.5 346.3h2.8v2.8h-2.8zM161.5 350.3h2.8v2.8h-2.8zM161.5 354.2h2.8v2.8h-2.8zM161.5 358.2h2.8v2.8h-2.8z"/>
<path d="M13 362.1h2.8v2.8h-2.8zM13 366.1h2.8v2.8h-2.8zM13 370h2.8v2.8h-2.8zM13 373.9h2.8v2.8h-2.8zM13 377.9h2.8v2.8h-2.8zM25 362.1h2.8v2.8h-2.8zM25 366.1h2.8v2.8h-2.8zM25 370h2.8v2.8h-2.8zM25 373.9h2.8v2.8h-2.8zM25 377.9h2.8v2.8h-2.8zM149.5 362.1h2.8v2.8h-2.8zM149.5 366.1h2.8v2.8h-2.8z"/>
<path d="M149.5 370h2.8v2.8h-2.8zM149.5 373.9h2.8v2.8h-2.8zM149.5 377.9h2.8v2.8h-2.8zM161.5 362.1h2.8v2.8h-2.8zM161.5 366.1h2.8v2.8h-2.8zM161.5 370h2.8v2.8h-2.8zM161.5 373.9h2.8v2.8h-2.8zM161.5 377.9h2.8v2.8h-2.8zM13 381.8h2.8v2.8h-2.8zM13 385.8h2.8v2.8h-2.8zM13 389.7h2.8v2.8h-2.8zM13 393.7h2.8v2.8h-2.8z"/>
<path d="M13 397.6h2.8v2.8h-2.8zM25 381.8h2.8v2.8h-2.8zM25 385.8h2.8v2.8h-2.8zM25 389.7h2.8v2.8h-2.8zM25 393.7h2.8v2.8h-2.8zM25 397.6h2.8v2.8h-2.8zM149.5 381.8h2.8v2.8h-2.8zM149.5 385.8h2.8v2.8h-2.8zM149.5 389.7h2.8v2.8h-2.8zM149.5 393.7h2.8v2.8h-2.8zM149.5 397.6h2.8v2.8h-2.8zM161.5 381.8h2.8v2.8h-2.8z"/>
<path d="M161.5 385.8h2.8v2.8h-2.8zM161.5 389.7h2.8v2.8h-2.8zM161.5 393.7h2.8v2.8h-2.8zM161.5 397.6h2.8v2.8h-2.8zM13 401.6h2.8v2.8h-2.8zM25 401.6h2.8v2.8h-2.8zM149.5 401.6h2.8v2.8h-2.8zM161.5 401.6h2.8v2.8h-2.8z"/>
</g>
<text font-size="5" x="25" y="11">T10 · T10_v02.dxf · 34 hojas · CORTAR</text>
<text font-size="4.2" x="12" y="332">LISTA DE PIEZAS</text>
<text font-size="3.1" x="25" y="15.5">Lámina a 1:1 (A3 al 100 %). Origen (0,0) abajo a la izquierda de la hoja de tapete; en Studio va en la esquina superior izquierda del tapete.</text>
<g font-size="2.8">
<text x="270.5" y="260.3" transform="rotate(-90 270.5 260.3)">CONTROL 100 mm</text>
<text x="62.7" y="322">CONTROL 100 mm</text>
<text x="12" y="337">Desp.</text>
<text x="23" y="337">Guard.</text>
<text x="35" y="337">Id</text>
<text x="35" y="340.9">U3-1/8</text>
<text x="61" y="337">Rótulo</text>
<text x="61" y="340.9">U3 1/8</text>
<text x="87" y="337">Sobre</text>
<text x="87" y="340.9">U3 A</text>
<text x="107" y="337">Nota</text>
<text x="107" y="340.9">H-05</text>
<text x="148.5" y="337">Desp.</text>
<text x="159.5" y="337">Guard.</text>
<text x="171.5" y="337">Id</text>
<text x="171.5" y="340.9">U5-2/8</text>
<text x="197.5" y="337">Rótulo</text>
<text x="197.5" y="340.9">U5 2/8</text>
<text x="223.5" y="337">Sobre</text>
<text x="223.5" y="340.9">U5 A</text>
<text x="243.5" y="337">Nota</text>
<text x="243.5" y="340.9">H-05</text>
<text x="35" y="344.9">U3-2/8</text>
<text x="61" y="344.9">U3 2/8</text>
<text x="87" y="344.9">U3 A</text>
<text x="107" y="344.9">H-05</text>
<text x="171.5" y="344.9">U5-3/8</text>
<text x="197.5" y="344.9">U5 3/8</text>
<text x="223.5" y="344.9">U5 A</text>
<text x="243.5" y="344.9">H-05</text>
<text x="35" y="348.8">U3-3/8</text>
<text x="35" y="352.8">U3-4/8</text>
<text x="61" y="348.8">U3 3/8</text>
<text x="61" y="352.8">U3 4/8</text>
<text x="87" y="348.8">U3 A</text>
<text x="87" y="352.8">U3 A</text>
<text x="107" y="348.8">H-05</text>
<text x="107" y="352.8">H-05</text>
<text x="171.5" y="348.8">U5-4/8</text>
<text x="171.5" y="352.8">U5-5/8</text>
<text x="197.5" y="348.8">U5 4/8</text>
<text x="197.5" y="352.8">U5 5/8</text>
<text x="223.5" y="348.8">U5 A</text>
<text x="223.5" y="352.8">U5 B</text>
<text x="243.5" y="348.8">H-05</text>
<text x="243.5" y="352.8">espejo B, H-05</text>
<text x="35" y="356.7">U3-5/8</text>
<text x="61" y="356.7">U3 5/8</text>
<text x="87" y="356.7">U3 B</text>
<text x="107" y="356.7">espejo B, H-05</text>
<text x="171.5" y="356.7">U5-6/8</text>
<text x="197.5" y="356.7">U5 6/8</text>
<text x="223.5" y="356.7">U5 B</text>
<text x="243.5" y="356.7">espejo B, H-05</text>
<text x="35" y="360.7">U3-6/8</text>
<text x="35" y="364.6">U3-7/8</text>
<text x="61" y="360.7">U3 6/8</text>
<text x="61" y="364.6">U3 7/8</text>
<text x="87" y="360.7">U3 B</text>
<text x="87" y="364.6">U3 B</text>
<text x="107" y="360.7">espejo B, H-05</text>
<text x="107" y="364.6">espejo B, H-05</text>
<text x="171.5" y="360.7">U5-7/8</text>
<text x="171.5" y="364.6">U5-8/8</text>
<text x="197.5" y="360.7">U5 7/8</text>
<text x="197.5" y="364.6">U5 8/8</text>
<text x="223.5" y="360.7">U5 B</text>
<text x="223.5" y="364.6">U5 B</text>
<text x="243.5" y="360.7">espejo B, H-05</text>
<text x="243.5" y="364.6">espejo B, H-05</text>
<text x="35" y="368.6">U3-8/8</text>
<text x="61" y="368.6">U3 8/8</text>
<text x="87" y="368.6">U3 B</text>
<text x="107" y="368.6">espejo B, H-05</text>
<text x="171.5" y="368.6">U6-1/8</text>
<text x="197.5" y="368.6">U6 1/8</text>
<text x="223.5" y="368.6">U6 A</text>
<text x="243.5" y="368.6">H-05</text>
<text x="35" y="372.5">U4-1/8</text>
<text x="35" y="376.4">U4-2/8</text>
<text x="61" y="372.5">U4 1/8</text>
<text x="61" y="376.4">U4 2/8</text>
<text x="87" y="372.5">U4 A</text>
<text x="87" y="376.4">U4 A</text>
<text x="107" y="372.5">H-05</text>
<text x="107" y="376.4">H-05</text>
<text x="171.5" y="372.5">U6-2/8</text>
<text x="171.5" y="376.4">U6-3/8</text>
<text x="197.5" y="372.5">U6 2/8</text>
<text x="197.5" y="376.4">U6 3/8</text>
<text x="223.5" y="372.5">U6 A</text>
<text x="223.5" y="376.4">U6 A</text>
<text x="243.5" y="372.5">H-05</text>
<text x="243.5" y="376.4">H-05</text>
<text x="35" y="380.4">U4-3/8</text>
<text x="61" y="380.4">U4 3/8</text>
<text x="87" y="380.4">U4 A</text>
<text x="107" y="380.4">H-05</text>
<text x="171.5" y="380.4">U6-4/8</text>
<text x="197.5" y="380.4">U6 4/8</text>
<text x="223.5" y="380.4">U6 A</text>
<text x="243.5" y="380.4">H-05</text>
<text x="35" y="384.3">U4-4/8</text>
<text x="35" y="388.3">U4-5/8</text>
<text x="61" y="384.3">U4 4/8</text>
<text x="61" y="388.3">U4 5/8</text>
<text x="87" y="384.3">U4 A</text>
<text x="87" y="388.3">U4 B</text>
<text x="107" y="384.3">H-05</text>
<text x="107" y="388.3">espejo B, H-05</text>
<text x="171.5" y="384.3">U6-5/8</text>
<text x="171.5" y="388.3">U6-6/8</text>
<text x="197.5" y="384.3">U6 5/8</text>
<text x="197.5" y="388.3">U6 6/8</text>
<text x="223.5" y="384.3">U6 B</text>
<text x="223.5" y="388.3">U6 B</text>
<text x="243.5" y="384.3">espejo B, H-05</text>
<text x="243.5" y="388.3">espejo B, H-05</text>
<text x="35" y="392.2">U4-6/8</text>
<text x="61" y="392.2">U4 6/8</text>
<text x="87" y="392.2">U4 B</text>
<text x="107" y="392.2">espejo B, H-05</text>
<text x="171.5" y="392.2">U6-7/8</text>
<text x="197.5" y="392.2">U6 7/8</text>
<text x="223.5" y="392.2">U6 B</text>
<text x="243.5" y="392.2">espejo B, H-05</text>
<text x="35" y="396.2">U4-7/8</text>
<text x="35" y="400.1">U4-8/8</text>
<text x="61" y="396.2">U4 7/8</text>
<text x="61" y="400.1">U4 8/8</text>
<text x="87" y="396.2">U4 B</text>
<text x="87" y="400.1">U4 B</text>
<text x="107" y="396.2">espejo B, H-05</text>
<text x="107" y="400.1">espejo B, H-05</text>
<text x="171.5" y="396.2">U6-8/8</text>
<text x="171.5" y="400.1">VP1-base</text>
<text x="197.5" y="396.2">U6 8/8</text>
<text x="197.5" y="400.1">VP1B</text>
<text x="223.5" y="396.2">U6 B</text>
<text x="223.5" y="400.1">VP1</text>
<text x="243.5" y="396.2">espejo B, H-05</text>
<text x="35" y="404.1">U5-1/8</text>
<text x="61" y="404.1">U5 1/8</text>
<text x="87" y="404.1">U5 A</text>
<text x="107" y="404.1">H-05</text>
<text x="171.5" y="404.1">VP6-base</text>
<text x="197.5" y="404.1">VP6B</text>
<text x="223.5" y="404.1">VP6</text>
</g>
</svg>
